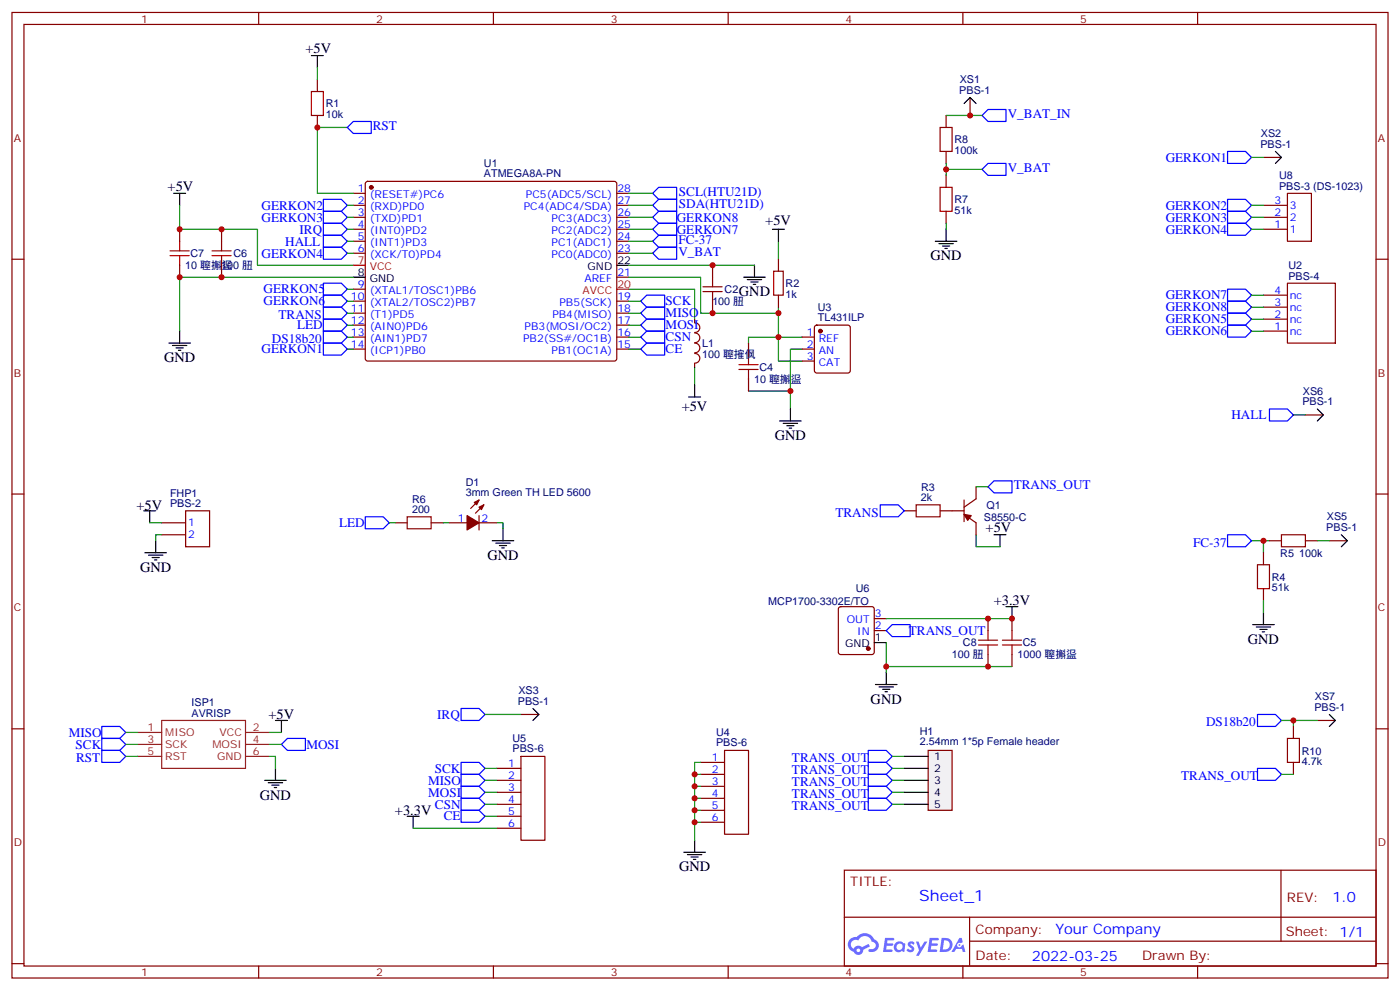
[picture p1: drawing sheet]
<svg xmlns="http://www.w3.org/2000/svg" width="412mm" height="292mm" viewBox="0 0 412 292" stroke-linecap="round" stroke-linejoin="round" font-family="sans-serif">
<g fill="none" stroke="#870000" stroke-width=".35">
<path d="M3.5 3.7h405.4v284.3h-405.4zM7.1 7.2h398.2v277.3h-398.2zM76.2 3.7v3.5M145.3 3.7v3.5M214.5 3.7v3.5M283.6 3.7v3.5M352.8 3.7v3.5M3.5 76.3h3.6M405.3 76.3h3.6M3.5 145.5h3.6M405.3 145.5h3.6M3.5 214.6h3.6"/>
<path d="M405.3 214.6h3.6M248.7 256.3h156.6v28.2h-156.6zM377.3 256.3v20.9M248.7 270.1h156.5M285.6 277.2h119.6M285.6 270.1v14.1M3.5 283.8h3.6M76.2 284.5v3.5M145.3 284.5v3.5M214.5 284.5v3.5M283.6 284.5v3.5M352.8 284.5v3.5"/>
<path d="M405.3 283.8h3.6"/>
</g>
<g fill="#5487ff">
<path d="M267.7 277.4a1.22 1.22 0 0 1 1.7 .3l-.4 .6a.47 .47 0 0 0-.3-.4 .47 .47 0 0 0-.5 .2l.1 .2a1.14 1.14 0 0 1 .8 1.7 1.14 1.14 0 0 1-1.9 0l-.2-.2 .5-.5 .7 .4a.29 .29 0 0 0 .3-.2 .29 .29 0 0 0-.2-.4 1.04 1.04 0 0 1-.6-1.7z"/>
<path d="M260.7 276.2h2.4l.3 .2-.2 .5h-1.8l-.1 .9h1.5l.3 .3-.3 .4h-1.6l-.2 1.1 1.7 .1 .2 .3-.2 .3h-2.6z"/>
<path d="M273.8 276.2h2.4l.3 .2-.1 .5h-1.8l-.2 .9h1.6l.3 .3-.4 .4h-1.6l-.1 1.1 1.7 .1 .2 .3-.2 .3h-2.6z"/>
<path d="M282.6 276.2h.7l.3 1.2-.6 .4a.69 .69 0 0 0-1 .2 .69 .69 0 0 0 .4 1 .69 .69 0 0 0 .9-.6l.5-.3 .6 2.2h-.8l-.2-.9h-1.8l-.5 .9h-.8z"/>
<path d="M269.8 277.3h.8l.6 1.8 1.1-1.8h.9l-2.6 4.2h-.8l.9-1.6z"/>
<path d="M277.4 276.2l-.6 4.1h1.3a2.11 2.11 0 0 0 2.5-2.1 2.11 2.11 0 0 0-2.5-2zM278.1 276.9a1.39 1.39 0 0 1 1.7 1.4 1.39 1.39 0 0 1-1.8 1.3h-.3z"/>
<path d="M263.7 277.8a1.54 1.54 0 0 0-.1 2.2 1.54 1.54 0 0 0 2.2 .1l.6 .2 .3-2.3-.2-.2h-.4a1.49 1.49 0 0 0-2.4 0zM264 278.8a.94 .94 0 0 1 1.8 0 .94 .94 0 0 1-1.8 0z"/>
<path d="M250.4 276.6a2.18 2.18 0 0 0 1.1 3.7 1.44 1.44 0 0 0 1.6 .9 1.44 1.44 0 0 0 1.2-1.5l2-1-.5-.7-1.9 .9a1.47 1.47 0 0 0-2.4 .5 1.39 1.39 0 0 1-.7-2 1.39 1.39 0 0 1 2-.4 2.12 2.12 0 0 1 2.2-1.3 2.12 2.12 0 0 1 1.9 1.7 1.14 1.14 0 0 1 1.1 1.4 1.14 1.14 0 0 1-1.7 .7 .43 .43 0 0 0-.5 .4 .43 .43 0 0 0 .4 .4 1.98 1.98 0 0 0 2.5-1.2 1.98 1.98 0 0 0-1.2-2.5 3.1 3.1 0 0 0-5.3-.7l-.9 .1zM252.3 279.9a.55 .55 0 0 1 1.1 0 .55 .55 0 0 1-1.1 0z"/>
<circle cx="282.6" cy="278.3" r=".26"/>
</g>
<g fill="none" stroke="#870000" stroke-width=".35">
<path d="M93.5 23.4v3.6M93.5 34v3.5M278.7 34v3.5M285.8 28.7v5.3M104.1 56.9h3.5M107.8 53.6l.5-.2h72.7l.5 .2 .2 .5-.1 51.8-.6 .4h-73l-.4-.7v-51.5zM181.7 56.9h3.5M278.7 44.6v3.5M278.7 51.6v3.6M372.2 46.4h5.3M379.2 56.9h7.1v14.1h-7.1zM52.9 67.5v3.5"/>
<path d="M52.9 78.1v3.5M65.3 67.5v3.5M65.3 78.1v3.5M104.1 60.5h3.5M104.1 64h3.5M104.1 67.5h3.5M104.1 71h3.5M104.1 74.6h3.5M181.7 60.5h3.5M181.7 64h3.5M181.7 67.5h3.5M181.7 71h3.5"/>
<path d="M181.7 74.6h3.5M209.9 78.1v3.5M229.3 76.3v3.6M278.7 62.2v3.6M372.2 60.5h7M372.2 64h7M372.2 67.5h7M104.1 85.2h3.5M104.1 88.7h3.5M104.1 92.2h3.5M104.1 95.7h3.5M104.1 99.3h3.5"/>
<path d="M181.7 88.7h3.5M181.7 92.2h3.5M181.7 95.7h3.5M181.7 99.3h3.5M181.7 81.6h3.5M204.6 94v1M204.6 95.1a1.41 1.41 0 0 1 1.5 1.4 1.41 1.41 0 0 1-1.5 1.4M204.6 98.1a1.41 1.41 0 0 1 1.5 1.4 1.41 1.41 0 0 1-1.5 1.4M209.9 88.7v3.5M229.3 86.9v3.6M236.4 99.3h3.5M240.1 96l.5-.3h9.2l.5 .3 .2 .4v12.7l-.3 .5-.4 .3h-9.2l-.5-.3-.2-.5v-12.7z"/>
<path d="M372.2 97.5h7M372.2 94h7M372.2 90.5h7M372.2 86.9h7M379.2 83.4h14.1v17.6h-14.1zM104.1 102.8h3.5M181.7 102.8h3.5M204.6 107v1.1M204.6 104.1a1.41 1.41 0 0 1 1.5 1.4 1.41 1.41 0 0 1-1.5 1.4M204.6 101.1a1.41 1.41 0 0 1 1.5 1.4 1.41 1.41 0 0 1-1.5 1.4M220.5 101v3.6M220.5 111.6v3.5"/>
<path d="M236.4 102.8h3.5M236.4 106.3h3.5M384.5 122.2h5.3M47.6 154h7.1M47.6 157.5h7.1M54.7 150.4h7v10.6h-7zM116.4 154h3.5M127 154h3.5M132.3 154h5.3M141.1 154h5.3M141.1 147.2l-2.5 2.5M141.1 151.8v4.3"/>
<path d="M142.5 148.7l-2.4 2.4M266.3 150.4h3.6M276.9 150.4h7.1M284 147.2v6.4M284 151.5l3.5 2.5v3.5M287.5 143.4v3.5l-3.5 2.5M373.9 159.2h3.6M384.5 159.2h3.6M391.6 159.2h5.3M247.2 178.9l.4-.3h9.2l.5 .3 .2 .5v12.7l-.2 .5-.5 .2h-9.2l-.4-.3-.3-.4v-12.7zM372.2 162.8v3.5M372.2 173.4v3.5"/>
<path d="M257.5 185.7h3.6M257.5 182.2h3.6M291 182.2v3.5M291 192.8v3.5M298.1 182.2v3.5M298.1 192.8v3.5M153.5 210.4h5.2M381 213.9v3.6M388.1 212.2h5.2M146.4 226.3h7.1M146.4 229.8h7.1M146.4 233.3h7.1"/>
<path d="M146.4 236.9h7.1M153.5 222.7h7v24.7h-7zM206.4 224.5h7M206.4 228h7M206.4 231.6h7M206.4 235.1h7M206.4 238.6h7M213.4 221h7.1v24.7h-7.1zM381 224.5v3.5M146.4 240.4h7.1M146.4 243.9h7.1M206.4 242.1h7"/>
</g>
<g fill="#870000" stroke="#870000" stroke-width=".35">
<path d="M284 151.5l2.1 .3-1.1 1.4z"/>
<path d="M137.6 151.8l3.5 2.2-3.5 2.1z"/>
<path d="M141.1 149.4l1.4-.7-.7 1.4z"/>
<path d="M139.7 148l1.4-.8-.7 1.5z"/>
<circle cx="109.4" cy="55.2" r=".53"/>
<circle cx="241.7" cy="97.5" r=".53"/>
<circle cx="255.8" cy="191" r=".53"/>
</g>
<path d="M104.1 78.1h3.5M181.7 85.2h3.5" fill="none" stroke="#f00" stroke-width=".35"/>
<g fill="none" stroke="#000" stroke-width=".35">
<path d="M91.7 16.4h3.5M93.5 16.4v3.5M284 30.5l1.8-1.8 1.7 1.8M51.2 56.9h3.5M52.9 56.9v3.6M375.7 44.6l1.8 1.8-1.8 1.7M181.7 78.1h3.5M222.2 78.1v3.5M227.5 67.5h3.6M229.3 67.5v3.5M275.5 71h6.4M276.6 71.8h4.2"/>
<path d="M277.6 72.5h2.2M278.3 73.2h.7M278.7 67.5v3.5M52.9 97.5v3.5M104.1 81.6h3.5M219.1 81.6h6.3M220.1 82.3h4.3M221.2 83h2.1M221.9 83.7h.7M49.7 101h6.4M50.8 101.7h4.2M51.9 102.4h2.1"/>
<path d="M52.6 103.2h.7M202.8 116.9h3.6M204.6 113.4v3.5M229.7 124h6.3M230.7 124.7h4.2M231.8 125.4h2.1M232.5 126.1h.7M232.8 120.4v3.6M388.1 120.4l1.7 1.8-1.7 1.8M42.3 150.4h3.6M44.1 150.4v3.6M45.9 159.2v3.6"/>
<path d="M145 159.2h6.3M146 159.9h4.3M148.2 155.7v3.5M292.8 157.5h3.5M294.6 157.5v3.5M395.1 157.5l1.8 1.7-1.8 1.8M42.7 162.8h6.3M43.7 163.5h4.3M44.8 164.2h2.1M45.5 164.9h.7M147.1 160.7h2.1M147.8 161.4h.7"/>
<path d="M296.3 178.6h3.6M298.1 178.6v3.6M257.5 189.2h3.6M261.1 198v3.6M369 183.9h6.4M370.1 184.6h4.2M371.1 185.3h2.1M371.8 186.1h.7M372.2 180.4v3.5M81.1 212.2h3.6M82.9 212.2v3.5M157 208.6l1.7 1.8-1.7 1.8"/>
<path d="M257.9 201.6h6.3M258.9 202.3h4.3M260 203h2.1M260.7 203.7h.7M391.6 210.4l1.7 1.8-1.7 1.7M78 229.8h6.3M79 230.5h4.3M80.1 231.2h2.1M80.8 231.9h.7M81.1 226.3v3.5M119.9 240.4h3.6M121.7 240.4v3.5"/>
<path d="M201.4 251h6.4M202.5 251.7h4.2M203.6 252.4h2.1M204.3 253.1h.7M204.6 247.4v3.6"/>
</g>
<g fill="none" stroke="#a10000" stroke-width=".35">
<path d="M91.7 27h3.5v7h-3.5zM276.9 37.5h3.6v7.1h-3.6zM276.9 55.2h3.6v7h-3.6zM50.1 75.3h5.6M50.1 73.9h5.6M52.9 71v2.9M52.9 75.3v2.8M62.4 75.3h5.7M62.4 73.9h5.7M65.3 71v2.9M65.3 75.3v2.8M227.9 79.9h2.8v7h-2.8z"/>
<path d="M207.1 85.9h5.6M207.1 84.5h5.6M209.9 81.6v2.9M209.9 85.9v2.8M217.7 107.4h5.6M217.7 108.8h5.6M220.5 104.6v2.8M220.5 108.8v2.8M119.9 152.2h7.1v3.5h-7.1zM269.9 148.7h7v3.5h-7zM377.5 157.5h7v3.5h-7zM370.4 166.3h3.5v7.1h-3.5z"/>
<path d="M288.2 188.5h5.7M288.2 189.9h5.7M291 185.7v2.8M291 189.9v2.9M295.3 188.5h5.6M295.3 189.9h5.6M298.1 185.7v2.8M298.1 189.9v2.9M379.2 217.5h3.6v7h-3.6z"/>
</g>
<g fill="none" stroke="#008700" stroke-width=".35">
<path d="M93.5 19.9v3.5M102.3 37.5h-8.8v19.4h10.6M278.7 34h10.6M278.7 48.1v3.5M278.7 49.9h10.6M368.7 46.4h3.5M52.9 60.5v7h22.9v10.6h28.3M102.3 71h1.8M102.3 74.6h1.8M102.3 60.5h1.8M102.3 64h1.8M102.3 67.5h1.8"/>
<path d="M185.2 78.1h37M185.2 71h7.1M185.2 74.6h7.1M185.2 64h7.1M185.2 67.5h7.1M229.3 71v5.3M278.7 65.8v1.7M368.7 60.5h3.5M368.7 64h3.5M368.7 67.5h3.5M102.3 99.3h1.8M102.3 92.2h1.8"/>
<path d="M102.3 95.7h1.8M104.1 81.6h-51.2v15.9M185.2 85.2h19.4v8.8M185.2 81.6h21.2v10.6h22.9v-1.7M185.2 99.3h3.5M185.2 88.7h3.5M185.2 92.2h3.5M185.2 95.7h3.5M229.3 92.2v7.1h7.1M368.7 86.9h3.5M368.7 90.5h3.5M368.7 94h3.5"/>
<path d="M368.7 97.5h3.5M102.3 102.8h1.8M185.2 102.8h3.5M204.6 108.1v5.3M220.5 101v-1.7h8.8v7h7.1M220.5 115.1h12.3M236.4 102.8h-3.6v17.6M381 122.2h3.5M44.1 154h3.5M47.6 157.5h-1.7v1.7M114.7 154h1.7M130.5 154h1.8"/>
<path d="M146.4 154h1.8v1.7M287.5 157.5v3.5h7.1M287.5 143.4h3.5M368.7 159.2h5.2M372.2 159.2v3.6M388.1 159.2h3.5M372.2 176.9v3.5M261.1 189.2v8.8M261.1 182.2h37M261.1 196.3h37M37 215.7h3.6M37 219.2h3.6"/>
<path d="M79.4 215.7h3.5M79.4 219.2h3.5M142.9 210.4h10.6M377.5 212.2h10.6M381 212.2v1.7M37 222.7h3.6M79.4 222.7h1.7v3.6M142.9 226.3h3.5M142.9 229.8h3.5M142.9 233.3h3.5M142.9 236.9h3.5M204.6 228h1.8"/>
<path d="M204.6 231.6h1.8M204.6 235.1h1.8M204.6 238.6h1.8M206.4 224.5h-1.8v22.9M262.8 222.7h3.5M262.8 226.3h3.5M262.8 229.8h3.5M262.8 233.3h3.5M377.5 228h3.5M121.7 243.9h24.7M142.9 240.4h3.5M204.6 242.1h1.8"/>
</g>
<g fill="none" stroke="#00f" stroke-width=".35">
<path d="M102.3 37.5l1.8-1.7h5.3v3.5h-5.3zM289.3 34l1.7-1.8h5.3v3.6h-5.3zM95.2 58.7h5.3l1.8 1.8-1.8 1.7h-5.3zM291 48.1h5.3v3.5h-5.3l-1.7-1.7zM361.6 44.6h5.3l1.8 1.8-1.8 1.7h-5.3zM361.6 58.7h5.3l1.8 1.8-1.8 1.7h-5.3zM95.2 62.2h5.3l1.8 1.8-1.8 1.8h-5.3zM95.2 72.8h5.3l1.8 1.8-1.8 1.7h-5.3zM95.2 65.8h5.3l1.8 1.7-1.8 1.8h-5.3zM95.2 69.3h5.3l1.8 1.7-1.8 1.8h-5.3zM192.3 71l1.7-1.7h5.3v3.5h-5.3zM192.3 74.6l1.7-1.8h5.3v3.5h-5.3z"/>
<path d="M192.3 67.5l1.7-1.7h5.3v3.5h-5.3zM192.3 64l1.7-1.8h5.3v3.6h-5.3zM361.6 62.2h5.3l1.8 1.8-1.8 1.8h-5.3zM361.6 65.8h5.3l1.8 1.7-1.8 1.8h-5.3zM95.2 97.5h5.3l1.8 1.8-1.8 1.7h-5.3zM95.2 83.4h5.3l1.8 1.8-1.8 1.7h-5.3zM95.2 86.9h5.3l1.8 1.8-1.8 1.8h-5.3zM95.2 94h5.3l1.8 1.7-1.8 1.8h-5.3zM95.2 90.5h5.3l1.8 1.7-1.8 1.8h-5.3zM188.7 88.7l1.8-1.8h5.3v3.6h-5.3zM188.7 92.2l1.8-1.7h5.3v3.5h-5.3zM188.7 95.7l1.8-1.7h5.3v3.5h-5.3z"/>
<path d="M188.7 99.3l1.8-1.8h5.3v3.5h-5.3zM361.6 95.7h5.3l1.8 1.8-1.8 1.8h-5.3zM361.6 92.2h5.3l1.8 1.8-1.8 1.7h-5.3zM361.6 88.7h5.3l1.8 1.8-1.8 1.7h-5.3zM361.6 85.2h5.3l1.8 1.7-1.8 1.8h-5.3zM95.2 101h5.3l1.8 1.8-1.8 1.8h-5.3zM188.7 102.8l1.8-1.8h5.3v3.6h-5.3zM373.9 120.4h5.3l1.8 1.8-1.8 1.8h-5.3zM107.6 152.2h5.3l1.8 1.8-1.8 1.7h-5.3zM259.3 148.7h5.3l1.7 1.7-1.7 1.8h-5.3zM291 143.4l1.8-1.8h5.3v3.5h-5.3zM361.6 157.5h5.3l1.8 1.7-1.8 1.8h-5.3z"/>
<path d="M262.8 183.9h5.3v3.6h-5.3l-1.7-1.8zM30 213.9h5.3l1.7 1.8-1.7 1.8h-5.3zM30 217.5h5.3l1.7 1.7-1.7 1.8h-5.3zM82.9 219.2l1.8-1.7h5.3v3.5h-5.3zM135.8 208.6h5.3l1.8 1.8-1.8 1.8h-5.3zM370.4 210.4h5.3l1.8 1.8-1.8 1.7h-5.3zM30 221h5.3l1.7 1.7-1.7 1.8h-5.3zM135.8 228h5.3l1.8 1.8-1.8 1.8h-5.3zM135.8 224.5h5.3l1.8 1.8-1.8 1.7h-5.3zM135.8 231.6h5.3l1.8 1.7-1.8 1.8h-5.3zM135.8 238.6h5.3l1.8 1.8-1.8 1.7h-5.3zM135.8 235.1h5.3l1.8 1.8-1.8 1.7h-5.3z"/>
<path d="M255.8 221h5.3l1.7 1.7-1.7 1.8h-5.3zM255.8 224.5h5.3l1.7 1.8-1.7 1.7h-5.3zM255.8 228h5.3l1.7 1.8-1.7 1.8h-5.3zM255.8 231.6h5.3l1.7 1.7-1.7 1.8h-5.3zM370.4 226.3h5.3l1.8 1.7-1.8 1.8h-5.3z"/>
</g>
<path d="M40.6 215.7h7M40.6 219.2h7M47.6 212.2h24.7v14.1h-24.7zM72.3 215.7h7.1M72.3 219.2h7.1M40.6 222.7h7M72.3 222.7h7.1" fill="none" stroke="#8c2424" stroke-width=".35"/>
<path d="M273.4 221h7.1v17.6h-7.1z" fill="#f0f0f0" stroke="#870000" stroke-width=".35"/>
<path d="M266.3 222.7h7.1M266.3 226.3h7.1M266.3 229.8h7.1M266.3 233.3h7.1M266.3 236.9h7.1" fill="none" stroke="#000" stroke-width=".35"/>
<path d="M192.3 56.9l1.7-1.7h5.3v3.5h-5.3zM192.3 60.5l1.7-1.8h5.3v3.5h-5.3zM255.8 235.1h5.3l1.7 1.8-1.7 1.7h-5.3z" fill="none" stroke="#00f" stroke-width=".35"/>
<path d="M185.2 56.9h7.1M185.2 60.5h7.1M102.3 85.2h1.8M102.3 88.7h1.8M262.8 236.9h3.5" fill="none" stroke="#008700" stroke-width=".35"/>
<g fill="#c00">
<circle cx="232.8" cy="115.1" r=".88"/>
<circle cx="229.3" cy="99.3" r=".88"/>
<circle cx="229.3" cy="92.2" r=".88"/>
<circle cx="209.9" cy="78.1" r=".88"/>
<circle cx="209.9" cy="92.2" r=".88"/>
<circle cx="93.5" cy="37.5" r=".88"/>
<circle cx="291" cy="196.3" r=".88"/>
<circle cx="291" cy="182.2" r=".88"/>
<circle cx="298.1" cy="182.2" r=".88"/>
<circle cx="278.7" cy="49.9" r=".88"/>
<circle cx="285.8" cy="34" r=".88"/>
<circle cx="261.1" cy="196.3" r=".88"/>
<circle cx="65.3" cy="81.6" r=".88"/>
<circle cx="65.3" cy="67.5" r=".88"/>
<circle cx="52.9" cy="67.5" r=".88"/>
<circle cx="52.9" cy="81.6" r=".88"/>
<circle cx="372.2" cy="159.2" r=".88"/>
<circle cx="204.6" cy="228" r=".88"/>
<circle cx="204.6" cy="231.6" r=".88"/>
<circle cx="204.6" cy="235.1" r=".88"/>
<circle cx="204.6" cy="238.6" r=".88"/>
<circle cx="204.6" cy="242.1" r=".88"/>
<circle cx="381" cy="212.2" r=".88"/>
</g>
<text font-size="4.6" fill="#00f" x="270.8" y="265.3">Sheet_1</text>
<g font-size="4.2">
<text x="90" y="15.7">+5V</text>
<text x="49.4" y="56.2">+5V</text>
<text x="225.4" y="66.3">+5V</text>
<text x="274.1" y="76.7">GND</text>
<text x="217.7" y="87.3">GND</text>
<text x="48.3" y="106.7">GND</text>
<text x="200.8" y="120.9">+5V</text>
<text x="228.2" y="129.6">GND</text>
<text x="40.2" y="150">+5V</text>
<text x="290.3" y="156.8">+5V</text>
<text x="143.6" y="164.9">GND</text>
<text x="41.3" y="168.4">GND</text>
<text x="292.7" y="178.3">+3.3V</text>
<text x="367.6" y="189.6">GND</text>
<text x="256.5" y="207.2">GND</text>
<text x="79.1" y="211.8">+5V</text>
<text x="76.6" y="235.4">GND</text>
<text x="116.3" y="240">+3.3V</text>
<text x="200" y="256.6">GND</text>
</g>
<g font-size="4.2" fill="#00f">
<text x="392.5" y="265.5">1.0</text>
<text x="310.9" y="275.1">Your Company</text>
<text x="304" y="282.9">2022-03-25</text>
</g>
<g font-size="3.9" fill="#00f">
<text x="296.9" y="34.8">V_BAT_IN</text>
<text x="109.8" y="38.3">RST</text>
<text x="343.4" y="47.6">GERKON1</text>
<text x="296.9" y="50.7">V_BAT</text>
<text x="200" y="57.7">SCL(HTU21D)</text>
<text x="77.1" y="61.7">GERKON2</text>
<text x="77.1" y="65.3">GERKON3</text>
<text x="199.4" y="65.3">GERKON8</text>
<text x="200" y="61.2">SDA(HTU21D)</text>
<text x="343.4" y="61.7">GERKON2</text>
<text x="343.4" y="65.2">GERKON3</text>
<text x="88.2" y="68.8">IRQ</text>
<text x="199.4" y="68.8">GERKON7</text>
<text x="199.9" y="71.8">FC-37</text>
<text x="343.4" y="68.8">GERKON4</text>
<text x="77.1" y="75.8">GERKON4</text>
<text x="84" y="72.3">HALL</text>
<text x="199.9" y="75.3">V_BAT</text>
<text x="77.7" y="86.4">GERKON5</text>
<text x="77.7" y="89.9">GERKON6</text>
<text x="196.1" y="90">SCK</text>
<text x="343.4" y="88.2">GERKON7</text>
<text x="82.1" y="94">TRANS</text>
<text x="196.1" y="93.5">MISO</text>
<text x="343.4" y="95.2">GERKON5</text>
<text x="343.4" y="91.7">GERKON8</text>
<text x="80.1" y="101">DS18b20</text>
<text x="87.6" y="97">LED</text>
<text x="196.1" y="97">MOSI</text>
<text x="196.1" y="100.5">CSN</text>
<text x="343.4" y="98.8">GERKON6</text>
<text x="77.1" y="104.1">GERKON1</text>
<text x="196.1" y="104.1">CE</text>
<text x="362.7" y="123.5">HALL</text>
<text x="298.6" y="144.1">TRANS_OUT</text>
<text x="99.9" y="155.2">LED</text>
<text x="246.1" y="152.2">TRANS</text>
<text x="351.5" y="161">FC-37</text>
<text x="267.7" y="187">TRANS_OUT</text>
<text x="128.8" y="211.7">IRQ</text>
<text x="355.3" y="213.9">DS18b20</text>
<text x="20.3" y="216.9">MISO</text>
<text x="22.3" y="220.5">SCK</text>
<text x="90.2" y="220.5">MOSI</text>
<text x="22.4" y="224.5">RST</text>
<text x="128.1" y="227.5">SCK</text>
<text x="233.3" y="224.5">TRANS_OUT</text>
<text x="126.1" y="231">MISO</text>
<text x="233.3" y="228">TRANS_OUT</text>
<text x="233.3" y="231.6">TRANS_OUT</text>
<text x="347.9" y="229.8">TRANS_OUT</text>
<text x="126.1" y="234.6">MOSI</text>
<text x="128.1" y="238.1">CSN</text>
<text x="233.3" y="235.1">TRANS_OUT</text>
<text x="233.3" y="238.6">TRANS_OUT</text>
<text x="130.7" y="241.6">CE</text>
</g>
<g font-size="3.9" fill="#800">
<text x="250.5" y="260.8">TITLE:</text>
<text x="379.1" y="265.5">REV:</text>
<text x="287.4" y="275">Company:</text>
<text x="378.7" y="275.7">Sheet: 1/1</text>
<text x="287.4" y="282.7">Date:</text>
<text x="336.4" y="282.8">Drawn By:</text>
</g>
<g font-size="3.2" fill="#800">
<text x="41.6" y="6.7">1</text>
<text x="110.8" y="6.7">2</text>
<text x="179.9" y="6.7">3</text>
<text x="249.1" y="6.7">4</text>
<text x="318.2" y="6.7">5</text>
<text x="4.1" y="41.8">A</text>
<text x="405.9" y="41.8">A</text>
<text x="4.1" y="110.9">B</text>
<text x="405.9" y="110.9">B</text>
<text x="4.1" y="180.1">C</text>
<text x="405.9" y="180.1">C</text>
<text x="4.1" y="249.2">D</text>
<text x="405.9" y="249.2">D</text>
<text x="41.6" y="287.5">1</text>
<text x="110.8" y="287.5">2</text>
<text x="179.9" y="287.5">3</text>
<text x="249.1" y="287.5">4</text>
<text x="318.2" y="287.5">5</text>
</g>
<g font-size="3.2" fill="#000080">
<text x="282.6" y="27.7">PBS-1</text>
<text x="282.7" y="24.5">XS1</text>
<text x="96" y="34.8">10k</text>
<text x="96" y="31.6">R1</text>
<text x="371.4" y="40.4">XS2</text>
<text x="281.2" y="45.4">100k</text>
<text x="281.2" y="42.2">R8</text>
<text x="371.3" y="43.5">PBS-1</text>
<text x="142.5" y="52.1">ATMEGA8A-PN</text>
<text x="142.5" y="49.1">U1</text>
<text x="376.8" y="52.8">U8</text>
<text x="281.2" y="59.9">R7</text>
<text x="376.8" y="55.9">PBS-3 (DS-1023)</text>
<text x="281.2" y="63">51k</text>
<text x="56.1" y="75.7">C7</text>
<text x="68.8" y="75.7">C6</text>
<text x="54.6" y="79.3">10 䏄㩂䀀</text>
<text x="65.2" y="79.3">100 䏔␀</text>
<text x="379.5" y="82.3">PBS-4</text>
<text x="379.5" y="79.2">U2</text>
<text x="209.8" y="89.8">100 䏔␀</text>
<text x="213.4" y="86.3">C2</text>
<text x="231.4" y="87.7">1k</text>
<text x="231.4" y="84.6">R2</text>
<text x="240.9" y="94.5">TL431ILP</text>
<text x="240.9" y="91.4">U3</text>
<text x="206.8" y="105.3">100 䏄㩁㐽</text>
<text x="206.8" y="102.2">L1</text>
<text x="222.2" y="112.8">10 䏄㩂䀀</text>
<text x="223.7" y="109.2">C4</text>
<text x="383.6" y="119.4">PBS-1</text>
<text x="383.8" y="116.2">XS6</text>
<text x="137.2" y="143.2">D1</text>
<text x="50.1" y="149.4">PBS-2</text>
<text x="50.1" y="146.4">FHP1</text>
<text x="121.4" y="148.1">R6</text>
<text x="137.2" y="146.2">3mm Green TH LED 5600</text>
<text x="271.3" y="147.6">2k</text>
<text x="271.3" y="144.5">R3</text>
<text x="290.6" y="149.8">Q1</text>
<text x="121.4" y="151.1">200</text>
<text x="289.8" y="153.3">S8550-C</text>
<text x="390.8" y="153.2">XS5</text>
<text x="390.7" y="156.4">PBS-1</text>
<text x="377.1" y="163.9">R5</text>
<text x="382.7" y="163.9">100k</text>
<text x="374.7" y="171">R4</text>
<text x="226.3" y="178">MCP1700-3302E/TO</text>
<text x="252.1" y="174.4">U6</text>
<text x="374.6" y="174.1">51k</text>
<text x="283.7" y="190.4">C8</text>
<text x="301.3" y="190.4">C5</text>
<text x="280.4" y="193.9">100 䏔␀</text>
<text x="299.8" y="193.9">1000 䏄㩂䀀</text>
<text x="56.4" y="207.8">ISP1</text>
<text x="152.6" y="207.6">PBS-1</text>
<text x="152.7" y="204.4">XS3</text>
<text x="387.2" y="209.3">PBS-1</text>
<text x="387.3" y="206.2">XS7</text>
<text x="56.4" y="211">AVRISP</text>
<text x="151" y="221.6">PBS-6</text>
<text x="151" y="218.6">U5</text>
<text x="211" y="219.8">PBS-6</text>
<text x="211" y="216.9">U4</text>
<text x="270.9" y="219.5">2.54mm 1*5p Female header</text>
<text x="270.9" y="216.4">H1</text>
<text x="383.5" y="225.3">4.7k</text>
<text x="383.5" y="222.3">R10</text>
</g>
<g font-size="3.2" fill="#00f">
<text x="105.4" y="56.6">1</text>
<text x="108.9" y="58.3">(RESET#)PC6</text>
<text x="154.9" y="58.3">PC5(ADC5/SCL)</text>
<text x="181.9" y="56.6">28</text>
<text x="105.4" y="60.1">2</text>
<text x="105.4" y="63.6">3</text>
<text x="108.9" y="61.9">(RXD)PD0</text>
<text x="108.9" y="65.4">(TXD)PD1</text>
<text x="154.3" y="61.9">PC4(ADC4/SDA)</text>
<text x="162.5" y="65.4">PC3(ADC3)</text>
<text x="181.9" y="63.6">26</text>
<text x="181.9" y="60.1">27</text>
<text x="375.5" y="60.1">3</text>
<text x="375.5" y="63.6">2</text>
<text x="379.9" y="61.5">3</text>
<text x="379.9" y="65.1">2</text>
<text x="105.4" y="67.2">4</text>
<text x="105.4" y="70.7">5</text>
<text x="108.9" y="68.9">(INT0)PD2</text>
<text x="162.5" y="68.9">PC2(ADC2)</text>
<text x="181.9" y="70.7">24</text>
<text x="181.9" y="67.2">25</text>
<text x="375.5" y="67.2">1</text>
<text x="379.9" y="68.6">1</text>
<text x="105.4" y="74.2">6</text>
<text x="108.9" y="72.5">(INT1)PD3</text>
<text x="108.9" y="76">(XCK/T0)PD4</text>
<text x="162.5" y="76">PC0(ADC0)</text>
<text x="162.5" y="72.5">PC1(ADC1)</text>
<text x="181.9" y="74.2">23</text>
<text x="172.2" y="83">AREF</text>
<text x="181.9" y="81.3">21</text>
<text x="103.4" y="88.3">10</text>
<text x="105.4" y="84.8">9</text>
<text x="108.9" y="86.6">(XTAL1/TOSC1)PB6</text>
<text x="181.9" y="88.3">19</text>
<text x="375.5" y="86.6">4</text>
<text x="379.9" y="88">nc</text>
<text x="103.4" y="91.9">11</text>
<text x="103.4" y="95.4">12</text>
<text x="108.9" y="90.1">(XTAL2/TOSC2)PB7</text>
<text x="108.9" y="93.6">(T1)PD5</text>
<text x="162.7" y="93.6">PB4(MISO)</text>
<text x="164.8" y="90.1">PB5(SCK)</text>
<text x="181.9" y="95.4">17</text>
<text x="181.9" y="91.9">18</text>
<text x="375.5" y="93.6">2</text>
<text x="375.5" y="90.1">3</text>
<text x="379.9" y="95">nc</text>
<text x="379.9" y="91.5">nc</text>
<text x="103.4" y="98.9">13</text>
<text x="108.9" y="97.2">(AIN0)PD6</text>
<text x="108.9" y="100.7">(AIN1)PD7</text>
<text x="154.1" y="100.7">PB2(SS#/OC1B)</text>
<text x="154.5" y="97.2">PB3(MOSI/OC2)</text>
<text x="181.9" y="98.9">16</text>
<text x="237.7" y="98.9">1</text>
<text x="241.2" y="100.7">REF</text>
<text x="375.5" y="97.2">1</text>
<text x="379.9" y="98.6">nc</text>
<text x="103.4" y="102.4">14</text>
<text x="108.9" y="104.2">(ICP1)PB0</text>
<text x="162.5" y="104.2">PB1(OC1A)</text>
<text x="181.9" y="102.4">15</text>
<text x="237.7" y="102.4">2</text>
<text x="237.7" y="106">3</text>
<text x="241.2" y="104.2">AN</text>
<text x="241.2" y="107.7">CAT</text>
<text x="55.4" y="155">1</text>
<text x="134.9" y="153.6">1</text>
<text x="141.8" y="153.6">2</text>
<text x="55.4" y="158.5">2</text>
<text x="249.4" y="183.6">OUT</text>
<text x="257.7" y="185.3">2</text>
<text x="257.7" y="181.8">3</text>
<text x="252.5" y="187.1">IN</text>
<text x="149.7" y="225.9">1</text>
<text x="209.6" y="224.2">1</text>
<text x="209.6" y="227.7">2</text>
<text x="149.7" y="229.4">2</text>
<text x="149.7" y="233">3</text>
<text x="209.6" y="231.2">3</text>
<text x="149.7" y="236.5">4</text>
<text x="209.6" y="234.7">4</text>
<text x="209.6" y="238.3">5</text>
<text x="149.7" y="240">5</text>
<text x="149.7" y="243.6">6</text>
<text x="209.6" y="241.8">6</text>
</g>
<g font-size="3.2" fill="#f00">
<text x="105.4" y="77.8">7</text>
<text x="108.9" y="79.5">VCC</text>
<text x="171.6" y="86.6">AVCC</text>
<text x="181.9" y="84.8">20</text>
</g>
<g font-size="3.2">
<text x="181.9" y="77.8">22</text>
<text x="105.4" y="81.3">8</text>
<text x="108.9" y="83">GND</text>
<text x="173.1" y="79.5">GND</text>
<text x="248.9" y="190.6">GND</text>
<text x="257.7" y="188.9">1</text>
<text x="275.2" y="223.8">1</text>
<text x="275.2" y="227.3">2</text>
<text x="275.2" y="230.9">3</text>
<text x="275.2" y="234.4">4</text>
<text x="275.2" y="237.9">5</text>
</g>
<g font-size="3.2" fill="#8d2323">
<text x="43.5" y="215.3">1</text>
<text x="74.4" y="215.3">2</text>
<text x="43.5" y="218.9">3</text>
<text x="48.7" y="216.7">MISO</text>
<text x="48.7" y="220.3">SCK</text>
<text x="62.6" y="220.3">MOSI</text>
<text x="64.7" y="216.7">VCC</text>
<text x="74.4" y="218.9">4</text>
<text x="43.5" y="222.4">5</text>
<text x="48.7" y="223.8">RST</text>
<text x="64" y="223.8">GND</text>
<text x="74.4" y="222.4">6</text>
</g>
</svg>
